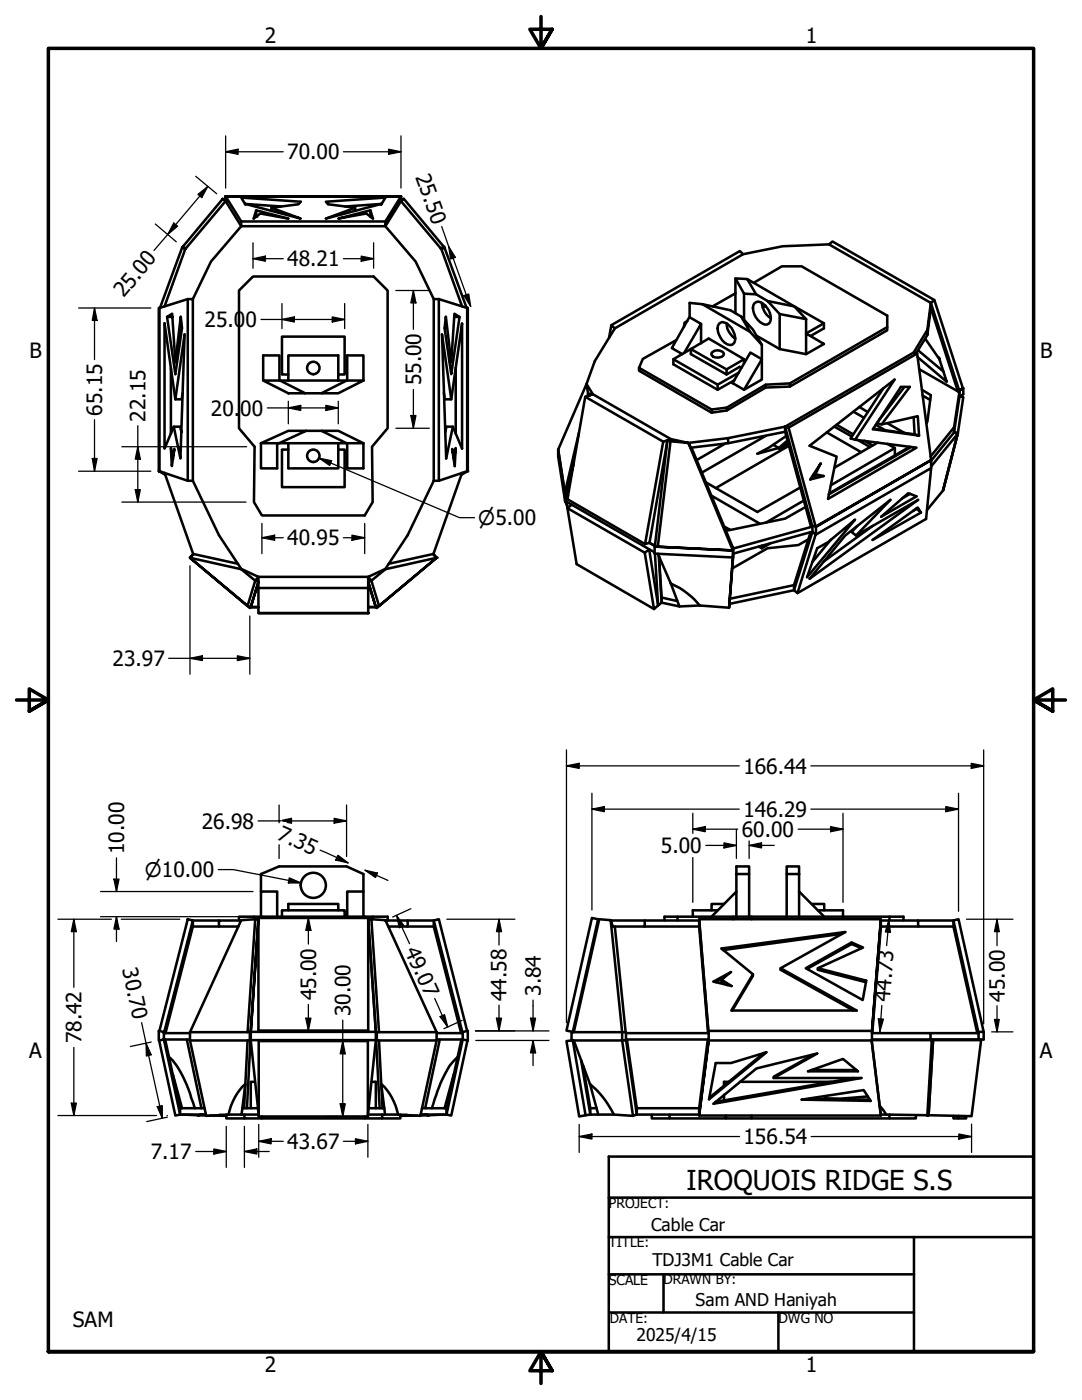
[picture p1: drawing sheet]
<svg xmlns="http://www.w3.org/2000/svg" width="216mm" height="279mm" viewBox="0 0 216 279" stroke-linecap="round" stroke-linejoin="round" font-family="sans-serif">
<!-- layer: Visible (ANSI) -->
<g fill="none" stroke="#000" stroke-width=".51">
<path d="M44.4 39.7l.6 .4-.6-.4-8 9.6 .7 .3-.7-.3-.1 .2 .7 .2M45 39.2l3.1 5h28.8M80 39.2v.9zM80 39.2l-3.1 5v.9l3.1-5M80 39.2h-35h35M80.6 39.7l-.6 .4 .6-.4 8 9.6M36.3 49.5l-4.4 11.9M37.5 59.7v36.2M38.5 59.7l3.6-7.5 6-7.1h28.8l6 7.1 3.7 7.5M45 40.1l-8 9.6-4.2 11.5M45 40.1v-.9v.9M45 40.1l3.1 5v-.9"/>
<path d="M48.9 40.7l.1 .1-.9-1.4 11.9 .9-.4 .5-5.4 .7M49 40.8l11 2.8-5.8-2.1v.6M49 40.7l7.1 .5M50.5 55.2h24l2.8 2.8v27.5l-3.1 3.7 .2 11-1.6 2.7h-20.5l-1.6-2.7 .1-11-3.1-3.7v-27.5zM51.1 42l-.5 1.6 1.3-1 5.6 1-6.4-1.6v1.3M73.9 42l-6.4 1.6 5.6-1 1.3 1-.5-1.6 .1 1.3M76 40.7l-7.1 .5M76.1 40.8l.8-1.4-11.9 .9 .5 .5 5.4 .7M76.1 40.7l-11.1 2.9 5.9-2.1v.6M80 40.1l8.1 9.6M87.6 59.7v36.2M88 49.6l.6-.3 .1 .2-.6 .2"/>
<path d="M88.1 49.7l4.1 11.5M88.6 49.3l-.7 .3M88.7 49.5l4.4 11.9M146.7 55.6l2.4 .1 1.8 3-2.4-.1zM146.7 55.6v6.9M146.7 58.5l-4.5 2.7M148.5 58.6v5.2M149.1 55.7l15.3 8.8-3.6 2v-2.8M150.4 56.5l5.6-3.4h4l17 9.9v2.3l-19.4 11.2-4.8 .3-7.8 4.5-3 .4M150.9 58.7l2.3 1.4M165.4 48.8l-9.3 .3-7.8 1.6M186.4 59.9l-20.3-11.7-.7 .6 20.3 11.7"/>
<path d="M31.7 61.5h.1v32.5h-.1zM31.8 61.5l5.7-1.8h1v36.2M32 61.3l-.3 .2M33.3 63.2l1.7 11.5 1.3-9.2-.2-2.3-1.1 9.1h.3M34.1 73.4v13.2M34.4 63.2h-1.1l1.1-.6 .6 9.7M35 79.7l-2.2-15.2v25l1.9-4.3M36.4 78.4l-.1 1.3h-1.3l1.8-13-.8 24.8-1.3-6.3h1.2l.3 1M52.5 75.9v-5h3.3v5M52.5 75.9h3.4l5 2.6h-3.4zM55.9 75.9h13.3M57.5 75.9v-5h10v5"/>
<path d="M57.5 74.7h-1.2v-7.5h12.5v7.5h-1.3M60.9 78.5h3.2M64.1 78.5l5.1-2.6h3.3l-5 2.6zM69.3 75.9v-5h3.2v5M88.6 78.4l.2 1.3h1.2l2.2-15.2v25l-1.8-4.3M90 79.7l-1.8-13 .8 24.8 1.4-6.3h-1.3l-.3 1M90.6 63.2h1.1l-1.7 11.5-1.3-9.2 .3-2.3 1 9.1M90.9 73.4v13.2M91.7 63.2l-1-.6-.7 9.7h-.3M93 61.3l.3 .2M93.2 61.5h.1v32.5h-.1zM93.2 61.5l-5.6-1.8h-1v36.2"/>
<path d="M116.8 79.2l15.5 8.9M117.3 78.5l1 .2-.6 .2M117.3 78.5l.4 .4M117.3 78.5l-.1 .6M117.7 78.9l-.9 .3-3.6 20.4 15.5 9M122 64.9l25.6-14.8 .7 .6-25.6 14.8M122.7 65.5l-4 6.6-1.7 4.5 .3 1.9M122.7 65.5l-.7-.6-.5 2.5M127.5 73.4v.6l14.5 8.4M134.4 71.7v1l8.8 5.1 3.4-1.9M134.9 67.9l-6.6 3.7-.8 1.8 14.5 8.3M136.5 70.4l3.4-5.8-2.3-1.3-3.6 6.2 2.1 1.2"/>
<path d="M137.2 64.1l-.6 .3-.1 .9M139.9 64.6v3.9M140.1 60.7l9.6 5.5M140.1 60.7l-2.5-.2v2.8M140.1 60.7l5.6 1.2 2.2 1.3M142 70.4a1.54 1.54 0 0 1 2.5 .3 1.5 1.5 0 0 1-2.6 0zM143.2 76.8v1M143.4 64.6a1.13 1.13 0 0 1 1.7 0 3.8 3.8 0 0 1 1.5 3.7 .99 .99 0 0 1-1.5 .4 3.4 3.4 0 0 1-1.7-4.1zM145 64.5a3.6 3.6 0 0 0 1.7 3.1M145 73.7l-7.1-4-3.5 2 8.8 5.1 4.2-2.4M148.5 72.5v-.8l-7.1-4.1-3.5 2.1v1l7.1 4M148.5 71.7l-3.5 2v1l2.6-1.5 .4 .2"/>
<path d="M149.7 66.2l-1.8-3 2.3 2.6 1.8 3M149.7 66.2l2.3 2.6M149.7 70.4l2.3 1.3-3.5 6.1-2.3-1.3zM150.5 60.6a1.13 1.13 0 0 1 1.6-.1 3.6 3.6 0 0 1 1.6 3.8 1.01 1.01 0 0 1-1.6 .3 3.3 3.3 0 0 1-1.6-4zM150.9 67l4.7 2.7M152 68.8v7l-3.5 2M152 60.5a3.9 3.9 0 0 0 1.8 3M152.8 76.8v.5l4.8-.1M152.8 77.3l-7.8 4.6v-.6M152.8 61l-.6 .4M153.2 60.1l5.3 1.1 2.3 2.5-5.2-1zM155.6 69.7l5.2 1"/>
<path d="M155.6 62.7v7M160.8 66.5l3.6 2.1-3.6 2.1zM164.4 64.5v1l-2.7 1.6M176.3 77.5l-6.6 10 .9 .3 12.3 1.5-17.7 10.3 1.7-8.5-5.4-2.1 17-13.2-7.9 12M177 65.3v.6l-19.4 11.3v-.7M180.5 77.2l-5.5 7.2M183 70.5l-25.6 14.8M183.2 69.9l5.1 4.3M183.4 73.7l7.7 4.4M184 77.8l1.7 1.1-.7 5.3-.2 .3M184.1 78.9l1.5 .9M184.6 67.6l2.9 4.1-.2-.4 1.6 4.9-5.8-5"/>
<path d="M185 65.8l-2.7 4.6M185 66.9l-2.2 3.6M185.7 60.5l.7-.6 5.8 17.6-.7 .4 .7-.4v1.2l-.7 .4v-1zM185.7 60.5v1l5.4 16.6M185.7 60.5l-.7 5.3v1.1l.7-5.4M191.1 78.1h.4M191.5 77.9v.2zM191.5 78.1l-1.1 7.2M192.2 77.5h.1M31.7 94l1.3 .7M31.8 94l5.7 1.9h1M32.8 94.4l5.7 16.2 9 1.9"/>
<path d="M34.4 91.5l-.3-2.1 .2 3.6 .5-3.4-.4 1.9h.1M38.5 95.9l5.2 10.9 4.4 6.7M52.1 88.5v5h3.2v-5M52.1 88.5l5.4-2.5h3.6l-5.4 2.5M52.1 88.5h3.6M55.7 88.5h13.5l-5.1-2.5h3.4l5 2.5M57.5 88.5v5h10v-5M57.5 89.7h-1.2v7.5h12.5v-7.5h-1.3M61.1 86h3M69.2 88.5h3.3M69.3 88.5v5h3.2v-5M86.6 95.9l-5.3 10.9-4.4 6.7"/>
<path d="M90.5 91.5h.1l.3-2.1-.2 3.6-.5-3.4 .4 1.9M92.2 94.4l-5.7 16.2M93.2 94l-5.6 1.9h-1M93.3 94l-1.2 .7M111.4 89.7v1.4l1.4 9h.2M111.4 89.8l1.4 8.9h.2v1.4l17.6 10.1M111.4 89.7l1.3 8.7M112.7 98.4l.3 .3 .3 .2-.3-.2M112.8 98.7v1.4M114.4 92.6l-1.4 6.1M115.5 86.4l-2.8 12M133.2 88l-3.6 20.3-.9 .3 3.6-20.5 .9-.2-2.5 21 .6 .2 2.5-21-.6-.2 .7-.3-.1 .5 3.6 .3-3.5-.8-15.6-8.9-1.3-2.1-5.6 13.1"/>
<path d="M137.4 88.4l7.9-1v1.1l-7.4 .8-.5-.9 8.8 21.5v1.4l.1-.8M138 89.3l8.2 20M140.8 96.3l10.3 5.9 8.6-4.9M142 81.7v.7l3-.5M142 98.9l9.6 5.6M144.7 88.5l-5.7 3.3M152.8 87l-12.7 7.3M154.3 88.8l1.1 .6M156.7 85.2l.7 .1 5.4 19.8-.7-.2M156.7 85.2l25.6-14.8 .7 .1 2.8 21.3M156.7 85.2v1l5.1 18.8 .3 .1M156.7 85.2l5.4 19.7"/>
<path d="M156.7 85.2l-11.4 2.2M156.7 86.2l-11.4 2.3M156.9 87l-3.5 2.3-2.3 1.3 4.3-1.2 1.8-1.5M157.3 88.3l-1.8 1.4 1.8-1.2M157.4 89l-14.6 8.4M160.4 99.9l-7.6 4.4M162.4 94.6l2 .4-2.7 .7 2.1-3.2-1.1 2.2M163.3 94.8l-1.2 .3M165 86.3l6.8 3.9M166.5 85.2l3.5 1.9M166.9 84.8l3.3 1.9M170.3 82.2l2.1 1.2"/>
<path d="M171.1 87.8l2.5 1.4M171.4 81.2l1.8 1M172.5 87.9l1.6 1M174.2 85.5l8.3 1.2M174.8 84.8l1.9 1.1M175 84.5l.9 .2 7.2-1.6 .3 3.8M175.1 88.3l-8.6 5M175.6 83.6h.1M177 88.6l1.6 .8v1.5M177 84.5l3.4 1.9M178.6 89.4l-12.8 7.4M181.5 89.2l-16.1 9.3"/>
<path d="M181.6 98.6l-1.6 .9M181.8 89.2l-16.4 9.5M182.3 83.2l.2 3.5 .9 .2-9.2-1.2 5.6-8.5h1.7l-5.6 7.5M185.7 91.1l4.7-5.8v1l-4.6 5.6M185.8 91.8v1.6M188.2 97.9l-3.2 3.9M190.4 86.2l.7 .2v.2zM190.4 86.2l1.1-7.1 .7 .1-1.1 7.2M191.1 86.4l-2.9 11.5 2.9-11.3-5.3 6.5M191.1 86.4l-2.9 11.3M37.9 111.3l10.2 2.2 3.5 1.6h21.9l3.4-1.6 10.2-2.2M48.1 113.6l2.8 2.3 .7-.8v1"/>
<path d="M51.6 116.1v6.3h21.9v-6.3M51.6 116.1l-1.6 5.1zM51.6 116.1l-.7-.2-1.5 5 .6 .3M51.6 117.3h21.9M73.5 116.1l.6-.2 1.5 5-.6 .3-1.5-5.1 1.5 5.1M76.9 113.6l-2.8 2.3-.6-.8v1M86.4 110.6l.7 .7zM86.5 110.6l-9 1.9M112.8 100.1l.5 1.2-.3-1.2M113 100.1h.1M113.2 101.4l15.5 8.9M114.1 100.7l-.9 .7 1.9 11.2 15.4 8.9"/>
<path d="M128.7 110.3l.8-.6 1.8 11.1-.8 .7zM129.6 108.3l1.1 .7zM130.6 109.1v1.4l15.6 .8-.7 10 .8-10.4M130.7 109l-.1 .1 15.6 .8-14.9-.8M130.7 110.5l.6 10.3 .7-.5-.6-9.4M131.3 110.5l2.6 6M131.5 111.1l.5 9.2 3.6 .7 4-.2M132 119.3l3.1 .7M133.9 116.5a15.6 15.6 0 0 1 5.7 4.3M133.9 116.5l1.7 4.5M144.5 105.1l1.2 .6M146.2 109.3v.6z"/>
<path d="M146.3 109.3v1.2M151.4 109.1l.6 .3M152 108.9v.5M153.8 108.4l-1.8 1M158.4 116.8l-12.8 2.7M160.8 101.2l-4.1 2.3-11.9 2.4M161.3 107.6l-2 1.2-6.1 .6-7.2 4.1M161.7 106.2l-3.3 10.6v1l-12.9 2.7M162.1 104.9v.2M162.1 105v1.1l.7 .6M162.1 105.1l-15.8 4.4M162.8 106.7l23-13.3-1 10.2-25.7 14.8"/>
<path d="M162.8 105.1l23-13.3zM162.8 106.7l-3.7 11.7-.7-.6 3.7-11.7-15.8 4.4M162.8 105.2v1.5M163.1 109.4l2.1-1.2 5.4-4.5-9.6 11.5zM165.8 107.7l-3.7 4.4M171.1 105l-1.2 1.2 .9 .7 6.9-7.1-9 7.1-7.2 8.6 21.7-15.7-12.4 7.1M174.1 105l-9.8 7.1M175.8 103.1l5.4-4.7 1.7 .7zM182.9 101.5l.9 .8-.7-1-9 6.5 9.7-5.5M182.9 101.5l-.7 .5M49.4 120.9l-11.5-9.6 .6-.7-.6 .7 11.9 10 .2-.1M50 121.2h1.6z"/>
<path d="M51.6 122.4h21.8M73.5 121.2h1.5M75.6 120.9l11.5-9.6-11.9 10-.2-.1M139.6 120.8l5.9 .5M52.1 177.9v-3.5l3.6-1.5h13.5l3.3 1.5v3.5M146.9 174.4h2.6v-1.5h-2.6v5M149.5 174.4v8.5M157 172.9h2.4v1.5h-2.4zM157 174.4v8.5M159.4 177.9l5.1 5M159.4 174.4v8.5M37.5 183.5l1 .2-5.7 22.3-1-.3z"/>
<path d="M38.5 184.9h5.2M43.7 183.7h-5.2v1.2l-5.5 21.3M48.1 183.7h-4.4v1.2h3.9M50.7 182.9v.6M50.9 183.5l-2.8 .1-10.2 22.4M51.6 183.5h-.7l-1.5 22.5M52.1 182.9v-5h3.2v5M52.3 182.9v.3M56.3 182.9v-1.2h12.5v1.2M57.5 181.7v-1.3h10v1.3M69.3 182.9v-5h3.2v5M72.8 182.9h-25.1v.8"/>
<path d="M72.8 182.9h4.5v.8M72.8 182.9v.3M73.5 183.5h.6l1.5 22.5M73.5 183.6l1.5 22.3M74.1 183.5l2.8 .1 10.2 22.4M74.4 182.9v.6M76.9 183.7h4.4v1.2h-3.8M81.3 183.7h5.3M81.3 184.9h5.3M86.6 183.7l1-.2 5.6 22.2M86.6 183.7v1.2l5.4 21.3M86.6 183.7l5.7 22.3"/>
<path d="M119.3 183.5h.3l-5.1 22.5M119.6 183.5l2.3 .1M121.9 183.7h6.8v1.2h-6.4l-.4-1.3 2.2 22.4M122.7 184.9l2.1 21.1M128.7 183.7h10.8M128.7 184.9h10.8M132.6 183.7v-.8h47.7v.8M135.2 182.9v.8M139.5 183.7v-.2l1.9 22.2M139.5 183.7l1.8 22.5M139.5 183.7l1.9 22.5h-16.5M139.5 183.5h36.3"/>
<path d="M142 182.9l4.9-5v5M143.2 181.7h-5v1.2M144 195.5l1.9-1.5-3.5 1.9 3.6 .9-2-1.3v.3l1.1 .8M144.5 180.4h-2.5v1.3M144.6 195l-1.8 1M146.3 182.9v.6M150 182.9v.6M150.2 194.4l-4.3 7.3h25l-15.1-8.5v.3l14.5 8.2M155.8 193.2l12.9-7.2-24.7 3.3 6.2 5.1v.4l-4.1 6.9M161 193.4l8.9-5v-.3l-9.1 5.1 11.3 6.4 .7-3.9-9.6-2.5v.3l9.6 2.5M162 180.4h2.5v1.3M163.2 181.7h5v1.2"/>
<path d="M168 186.4l-23.7 3.2M169.9 188.1l2.3 1-9 4.1M169.9 188.4l2 .8M175.8 184.9h7.4M177.5 182.9v.8M183.2 183.7h-7.4l-1.7 22.5M190.2 184.9h-7v-1.2h7v1.2l4.8 21.3M31.7 207.6l3.3 15 .9-.2M31.8 205.7h-.1v1.9l1-.1v-1.3M32.7 206.2h5.2M32.7 205.9v.3M32.8 206l-.1 .2"/>
<path d="M33 207.5l2.9 13.7v1.2M33.7 210.9a18.1 18.1 0 0 1 4.2 7.3l1 3M34.5 214.4l1.8 6.8M37.3 207.5l2.9 13.7M37.9 207.6h12.1M37.9 206h12.1v1.6M37.9 207.6l3.2 15.1 4.5-.3M37.9 207.5h-5.2l3.2 14.9M37.9 206v1.6M48.3 216.9l.7-.6-.8 6.1h-2.6l.9-2.6 .8-1.6zM49.4 207.6l-.7 13.6M49.8 206v1.6"/>
<path d="M50 207.6l-.7 13.6M50 205.9l1.6-22.3-1.6 22.3M50 207.6h.1M50 207.6l1.6 15M50 207.6h25M50.9 215.9h-.9v5.3M51.6 205.9v-22.7h21.9v22.7M51.6 205.7h21.9M51.6 207.6v15.2h21.8v-15.2M51.6 207.8h21.8M74.2 215.9h.8v5.3M75 205.9l-25 .1"/>
<path d="M75 205.9v.1M75 207.6l-1.6 15M75.1 207.6l.7 13.6M75.2 206v1.6M75.6 207.6l.7 13.6M87.1 206v1.6h-12.1M87.1 206h-12.1v1.6M87.1 207.6l-3.2 15.1-4.5-.3M87.1 207.5h5.2l-3.2 14.9 .9 .2 3.3-15M87.8 207.5l-3 13.7M90.6 214.4l-1.9 6.8M91.3 210.9a16.9 16.9 0 0 0-4.2 7.6l-.9 2.7"/>
<path d="M92.1 207.5l-3 13.7v1.2h-5.2M92.3 206v.2h-5.2M92.3 205.9v1.6l1 .1M93.2 205.7h.1v1.9M93.2 205.7l-.9 .3M114 207.6l-1 .2 2.6 15 1.2-.2M114.2 206l-1.2-.3 5.1-22.5 1.2 .3v.1l-5 22.4M114.3 207.6l2.5 15M114.5 207.6l3.2 8.7M116 211.6l1.8 10.8-1 .2M116.3 212.7l1.5 8.5v1.2h4.7M117.7 216.3a18.4 18.4 0 0 1 4.8 6.1"/>
<path d="M117.7 216.3l1.7 6.1M124.1 206h.8v1.5M124.1 206v1.6h.8v-.1M124.1 206h-10.1v1.6M124.9 207.5l2.2 14.9-.8 .3-2.2-15.1h-10.1M124.9 207.5h16.5l-1.9 15.1 1.9-15M125.1 207.5l2 13.7M141.2 207.5l-1.7 13.7v1.2h-12.4v-1.2M141.4 205.7v.3M142.8 212.2h3.1l7.1-2.2-11.5 9.4zM144.5 218.5v1.1M145.4 215.9h-.9v.8"/>
<path d="M147.6 215.9h18.3M152.5 210.1l-11 9M160 219.5l12.3-1.9 1.4 2.1zM161.2 213.8l7-2.5 3 2.5zM161.5 219.3l12 .2M161.9 213.6h9M162.2 210.5l-7.8 4.4v.2l8.7-4.9-12.2 3-8.5 7.1 29.5-5.2h-17.5M170.3 215.1l-27.6 4.8M173.2 218.8l-5.5 .5-3.2-.1 .4 .1M174 205.7v1.9h-32.6M174 205.7h-32.6v1.9M174 205.7l1.8-22.2-1.8 22.5"/>
<path d="M174 206.2h11.7v1.3h-11.7M174 207.6h11.9l-.9 15-8.2-.2M185.7 207.5l.5 .1zM185.8 207.5h9.5l.5 .1h-9.6M186.2 207.6l-.9 15M195.3 205.9h1v1.6h-1zM195.8 207.6l-1.9 15.2-8.6-.2M196.3 205.9l-5-22.4-1.1 .2 5.1 22.5h-9.6M35.9 221.2h4.9M35.9 222.4h5.2M36.4 222.4l3.1 .2 .8-.2-.8 .2M39.7 222.6h1.4"/>
<path d="M40.1 222.4l-.6 .2M41.8 222.6l3.3 .1M43.8 222.5l1.3 .1M45.1 222.4v.8h3.7M48.2 222.4h3.4M48.3 221.2h3.1M48.8 222.4v.8h3.5M52.3 222.8v.4h20.5M73.5 222.4h5.9M73.6 221.2h3.1M76.3 222.4v.8h-3.5v-.4M76.8 222.4l-.7-6.1a11.4 11.4 0 0 1 3.3 6.1"/>
<path d="M79.9 222.4v.8h-3.6M81.2 222.5l-1.3 .1M83.2 222.6l-3.3 .1M84.2 221.2h4.9M84.8 222.4l.7 .2M84.8 222.4h.1M84.9 222.4l.6 .2zM85.3 222.6h-1.4M88.6 222.4l-3.1 .2M117.8 221.2h1.3M122.5 222.4l3.8 .3M127.1 221.2h12.4"/>
<path d="M130 222.4v.8h3.6v-.8M139.5 222.6h36.3M144.8 222.6v.6h-11.2M150 222.6v.6h-5.2M175.5 220.7l-1.6-13.1 1.9 15v-.2M175.5 220.7l.3 1.7h1M175.5 220.7l1.3 1.7M177.5 222.4v.8h-27.5M182.8 222.6v.6h-5.3M185 222.6h.1M185.3 222.6h-.3M190.2 222.7v.5h1.1v-.5"/>
<path d="M192.8 222.8v.4h-1.5"/>
<circle cx="62.5" cy="73.4" r="1.24"/>
<circle cx="62.5" cy="91" r="1.24"/>
<circle cx="62.5" cy="176.7" r="2.51"/>
</g>
<g fill="#000">
<circle cx="45" cy="40.1" r=".25"/>
<circle cx="51.1" cy="43.2" r=".25"/>
<circle cx="31.8" cy="94" r=".25"/>
<circle cx="93.2" cy="94" r=".25"/>
<circle cx="113" cy="98.7" r=".25"/>
<circle cx="87.1" cy="111.3" r=".25"/>
<circle cx="73.4" cy="122.4" r=".25"/>
<circle cx="75" cy="121.2" r=".25"/>
<circle cx="84.9" cy="222.4" r=".25"/>
</g>
<!-- layer: Border (ANSI) -->
<path d="M107.9 3.3v6.4l-2.2-3.9h4.5l-2.3 3.9 2.3-3.9M3.3 139.7h6.4l-3.9-2.2v4.4l3.9-2.2-3.9 2.2M212.6 139.7h-6.4l3.9-2.2v4.4l-3.9-2.2 3.9 2.2M9.7 269.7v-260h196.5v260h-196.5h196.5M110.2 273.6l-2.3-3.9 2.3 3.9h-4.5l2.2-3.9v6.4" fill="none" stroke="#000" stroke-width=".7"/>
<!-- layer: Title (ANSI) -->
<path d="M121.5 239h84.7M121.5 246.9h84.7M121.5 254.3h60.9M132.4 254.3v7.6M182.4 246.9v22.8M121.4 269.7h84.8v-38.9h-84.7v38.9M121.7 261.9h60.7M155.3 261.9v7.8" fill="none" stroke="#000" stroke-width=".51"/>
<!-- layer: Dimension (ANSI) -->
<g fill="none" stroke="#000" stroke-width=".25">
<path d="M39.1 35.2l4.1 3.5M39.5 38.8l2-1.6-1.2 2.2zM41.5 37.2l-10.8 12.8M45 30.3l2.5-.5v1zM45 30.3h11.5M45 27.1v10.4M68.5 30.3h11.5M77.5 29.8l2.5 .5-2.5 .5zM80 27.1v10.4M31 44.7l4.2 3.6M34.7 44.5l.7 .6-1.9 1.7zM50.5 51.6l2.5-.5v1z"/>
<path d="M50.5 51.6h6M50.5 48.5v5M68.5 51.6h6M72.1 51.1l2.4 .5-2.4 .5zM74.5 48.5v5M79 58h6.7M82.5 58l.5 2.5h-1zM82.5 58v7.7M88.1 45.2l5.8 16M89.5 49.2l1.4 2.2-1 .3zM92.6 59l.9-.3 .4 2.5zM15.7 61.5h14.4"/>
<path d="M18.9 61.5l.5 2.4h-1zM18.9 61.5v10.3M52.1 63.8h16.7M56.3 63.8l2.4-.6v1.1zM56.3 60.6v5M66.3 63.2l2.5 .6-2.5 .5zM68.8 60.6v5M82.5 77.7v7.8M15.7 94h14.4M18.4 91.5h1l-.5 2.5zM18.9 83.8v10.2M24.3 89.2h24.9"/>
<path d="M27 97.7h1l-.5 2.5zM27.5 89.2l.5 2.4h-1zM27.5 85v15.2M53.3 81.4h14.2M57.5 81.4l2.5-.5v1zM57.5 80.1v4.5M63.7 91.4l2.5 .5-.4 1zM63.7 91.4l28 11.9h3M65 80.9l2.5 .5-2.5 .5zM67.5 80.1v4.5M79 85.5h6.7M82 82.9h1l-.5 2.6z"/>
<path d="M24.3 100.2h24.8M37.9 112.9v21.7M52.3 107.3l2.5-.5v1zM52.3 107.3h4.2M52.3 104.5v6M68.5 107.3h4.3M70.2 106.8l2.6 .5-2.6 .5zM72.8 104.5v6M33.7 131.4h16.1M37.9 131.4l2.5-.5v.9zM47.4 130.9l2.4 .5-2.4 .4zM49.8 122.9v11.7"/>
<path d="M113 152.8l2.6-.5v1.1zM113 152.8h34.5M113 149.7v54.4M118.1 158.3v23.3M161.8 152.8h34.5M191.3 158.3v23.6M193.8 152.3l2.5 .5-2.5 .6zM196.3 149.7v54.6M20.1 177.9h30.4M22.7 175.5h1l-.5 2.4zM23.2 171.2v6.7M43.6 173.5h2.9l13.6 2.7"/>
<path d="M51.5 163.8h4.4M55.7 160.7v3.5M55.7 168.6v2.7M55.9 163.8h-.2h.1M56.3 163.7l1.9-.4v1l-.9-.2M56.6 163.8h12.6M57.7 175.2l2.4 1h-2.6zM63.9 169.7l5.6 2.5M66.7 163.3l2.5 .5-2.5 .5zM67.4 170.7l2.1 1.5-2.5-.6zM69.2 160.7v10.2M72.8 173.7l2.5 .5-.4 .9z"/>
<path d="M72.8 173.7l4.6 2M118.1 161.5l2.5-.5v1zM118.1 161.5h29.4M138.2 165.5l2.5-.5v1zM138.2 165.5h9M138.2 162.3v4M138.2 171.1v9M140.8 168.7h6.1M144.5 168.2l2.4 .5-2.4 .5zM146.9 165.5v5.8M149.5 168.7l2.5-.5v1zM149.5 168.7h5"/>
<path d="M149.5 167.8v3.5M159.3 165.5h8.9M161.8 161.5h29.5M165.7 165l2.5 .5-2.5 .5zM168.2 162.3v17.8M188.7 161l2.6 .5-2.6 .5zM11.6 183.5h10.6M14.7 183.5l.5 2.4h-1zM14.7 183.5v13.5M20.1 182.9h30.4M23.2 182.9l.5 2.5h-1zM23.2 182.9v5"/>
<path d="M24.2 183.5h11.7M53.1 183.2h11.6M61.5 183.2l.5 2.5h-1zM61.5 183.2v5.2M79.1 182.7l1.5 2-.9 .5zM79.1 182.7l2.6 5.6M82 181.4l-3.6 1.6M86.7 199.3l2.6 5.7M89.2 183.5h13.5M99.6 183.5l.5 2.4h-1zM99.6 183.5v5.1M106.4 199.6v6.1"/>
<path d="M177.4 183.6l.3 2.5-1-.1zM177.4 183.6l-.5 5.1M192.8 183.5h9.3M198.9 183.5l.5 2.4h-1zM198.9 183.5v5.2M14.7 209v13.6M28.3 204.1l4.1 19.1M29.1 208.2l1.1 2.3-1 .3zM30.2 208l-4.2 .9M61 203.2h1l-.5 2.5zM61.5 200.5v5.2M68.4 207.8l.5 2.5h-1z"/>
<path d="M68.4 203.6v19.2M87.8 202.9l.9-.4 .6 2.5zM92.2 203.6l-3.6 1.7M94.9 205.7h14.6M94.9 207.6h14.6M99.1 203.2h1l-.5 2.5zM99.6 200.6v5.1M105.9 203.2h1l-.5 2.5zM106.4 207.6l.5 2.5h-1zM106.4 207.6v5.1M175.3 203.3l1 .1-.7 2.5zM176 200.7l-.4 5.2"/>
<path d="M197.9 205.9h4.2M198.4 203.5h1l-.5 2.4zM198.9 200.7v5.2M11.6 222.6h19.6M14.2 220.2h1l-.5 2.4zM31.4 220.9l1-.2v2.5zM33.3 222.6h.1M33.4 222.9l-4.1 .9M39.1 229.8h6M42.7 229.3l2.4 .5-2.4 .5zM45.1 224.8v8.2M48.8 229.8l2.4-.5v1z"/>
<path d="M48.8 229.8h4.9M48.8 224.8v8.2M51.6 227.8l2.5-.5v1zM51.6 227.8h4.9M51.6 224.4v6.5M65.2 222.8h6.6M67.9 220.3h1l-.5 2.5zM68.5 227.8h4.9M70.9 227.3l2.5 .5-2.5 .5zM73.4 224.4v6.5M115.6 226.8l2.5-.5v1zM115.6 226.8h32"/>
<path d="M115.6 224.4v5.6M161.9 226.8h32M191.3 226.3l2.6 .5-2.6 .5zM193.9 224.3v5.7"/>
</g>
<g fill="#000">
<path d="M39.5 38.8l2-1.6-1.2 2.2zM45 30.3l2.5-.5v1zM77.5 29.8l2.5 .5-2.5 .5zM34.7 44.5l.7 .6-1.9 1.7zM50.5 51.6l2.5-.5v1zM72.1 51.1l2.4 .5-2.4 .5zM89.5 49.2l1.4 2.2-1 .3zM92.6 59l.9-.3 .4 2.5zM18.9 61.5l.5 2.4h-1zM56.3 63.8l2.4-.6v1.1zM66.3 63.2l2.5 .6-2.5 .5zM82.5 58l.5 2.5h-1z"/>
<path d="M18.4 91.5h1l-.5 2.5zM27 97.7h1l-.5 2.5zM27.5 89.2l.5 2.4h-1zM57.5 81.4l2.5-.5v1zM65 80.9l2.5 .5-2.5 .5zM63.7 91.4l2.5 .5-.4 1zM82 82.9h1l-.5 2.6zM52.3 107.3l2.5-.5v1zM70.2 106.8l2.6 .5-2.6 .5zM37.9 131.4l2.5-.5v.9zM47.4 130.9l2.4 .5-2.4 .4zM113 152.8l2.6-.5v1.1z"/>
<path d="M193.8 152.3l2.5 .5-2.5 .6zM22.7 175.5h1l-.5 2.4zM57.7 175.2l2.4 1h-2.6zM55.7 163.8l2.5-.5v1zM66.7 163.3l2.5 .5-2.5 .5zM67.4 170.7l2.1 1.5-2.5-.6zM72.8 173.7l2.5 .5-.4 .9zM118.1 161.5l2.5-.5v1zM138.2 165.5l2.5-.5v1zM144.5 168.2l2.4 .5-2.4 .5zM149.5 168.7l2.5-.5v1zM165.7 165l2.5 .5-2.5 .5z"/>
<path d="M188.7 161l2.6 .5-2.6 .5zM14.7 183.5l.5 2.4h-1zM23.2 182.9l.5 2.5h-1zM61.5 183.2l.5 2.5h-1zM79.1 182.7l1.5 2-.9 .5zM99.6 183.5l.5 2.4h-1zM177.4 183.6l.3 2.5-1-.1zM198.9 183.5l.5 2.4h-1zM29.1 208.2l1.1 2.3-1 .3zM61 203.2h1l-.5 2.5zM68.4 207.8l.5 2.5h-1zM87.8 202.9l.9-.4 .6 2.5z"/>
<path d="M99.1 203.2h1l-.5 2.5zM105.9 203.2h1l-.5 2.5zM106.4 207.6l.5 2.5h-1zM175.3 203.3l1 .1-.7 2.5zM198.4 203.5h1l-.5 2.4zM14.2 220.2h1l-.5 2.4zM31.4 220.9l1-.2v2.5zM42.7 229.3l2.4 .5-2.4 .5zM48.8 229.8l2.4-.5v1zM51.6 227.8l2.5-.5v1zM67.9 220.3h1l-.5 2.5zM70.9 227.3l2.5 .5-2.5 .5z"/>
<path d="M115.6 226.8l2.5-.5v1zM191.3 226.3l2.6 .5-2.6 .5z"/>
</g>
<text font-size="5.5" x="137" y="237.4">IROQUOIS RIDGE S.S</text>
<g font-size="4.2">
<text x="52.8" y="8.6">2</text>
<text x="160.8" y="8.6">1</text>
<text x="57.3" y="31.8">70.00</text>
<text x="82.9" y="35.2" transform="rotate(70 82.9 35.2)">25.50</text>
<text x="57.3" y="53.1">48.21</text>
<text x="24.7" y="59.6" transform="rotate(-50 24.7 59.6)">25.00</text>
<text x="40.8" y="65.3">25.00</text>
<text x="5.9" y="71.4">B</text>
<text x="207.6" y="71.4">B</text>
<text x="84" y="76.9" transform="rotate(-90 84 76.9)">55.00</text>
<text x="20.4" y="82.9" transform="rotate(-90 20.4 82.9)">65.15</text>
<text x="42.1" y="82.9">20.</text>
<text x="47.9" y="82.9">00</text>
<text x="29" y="84.1" transform="rotate(-90 29 84.1)">22.15</text>
<text x="57.3" y="108.8">40.95</text>
<text x="22.5" y="132.9">23.97</text>
<text x="148.3" y="154.4">166.44</text>
<text x="40.3" y="165.4">26.98</text>
<text x="55.1" y="167.4" transform="rotate(24 55.1 167.4)">7.35</text>
<text x="148" y="167">60.00</text>
<text x="148.3" y="163">146.29</text>
<text x="24.8" y="170.4" transform="rotate(-90 24.8 170.4)">10.00</text>
<text x="131.9" y="170.2">5.00</text>
<text x="80.6" y="189.7" transform="rotate(66 80.6 189.7)">49.07</text>
<text x="24.4" y="193.4" transform="rotate(78 24.4 193.4)">30.70</text>
<text x="63.1" y="199.6" transform="rotate(-90 63.1 199.6)">45.00</text>
<text x="69.9" y="202.8" transform="rotate(-90 69.9 202.8)">30.00</text>
<text x="101.1" y="199.8" transform="rotate(-90 101.1 199.8)">44.58</text>
<text x="107.9" y="198.8" transform="rotate(-90 107.9 198.8)">3.84</text>
<text x="177.5" y="200" transform="rotate(-86 177.5 200)">44.73</text>
<text x="200.5" y="199.9" transform="rotate(-90 200.5 199.9)">45.00</text>
<text x="16.3" y="208.2" transform="rotate(-90 16.3 208.2)">78.42</text>
<text x="5.8" y="211.1">A</text>
<text x="207.5" y="211.1">A</text>
<text x="30.1" y="231.3">7.17</text>
<text x="57.3" y="229.3">43.67</text>
<text x="148.3" y="228.3">156.54</text>
<text x="14.5" y="264.8">SAM</text>
<text x="52.8" y="273.8">2</text>
<text x="160.8" y="273.8">1</text>
</g>
<g font-size="3.9">
<text x="95.4" y="104.8">⌀5.00</text>
<text x="28.9" y="175">⌀10.00</text>
</g>
<g font-size="3.5">
<text x="129.9" y="245.7">Cable Car</text>
<text x="130.2" y="252.7">TDJ3M1 Cable Car</text>
<text x="138.8" y="260.7">Sam AND Haniyah</text>
<text x="127" y="267.7">2025/4/15</text>
</g>
<g font-size="2.8">
<text x="121.5" y="256.3">SCALE</text>
<text x="155.3" y="264">DWG NO</text>
</g>
<g font-size="2.7">
<text x="121.5" y="241.1">PROJECT:</text>
<text x="121.5" y="248.9">TITLE:</text>
<text x="132.4" y="256.3">DRAWN BY:</text>
<text x="121.7" y="264">DATE:</text>
</g>
</svg>
